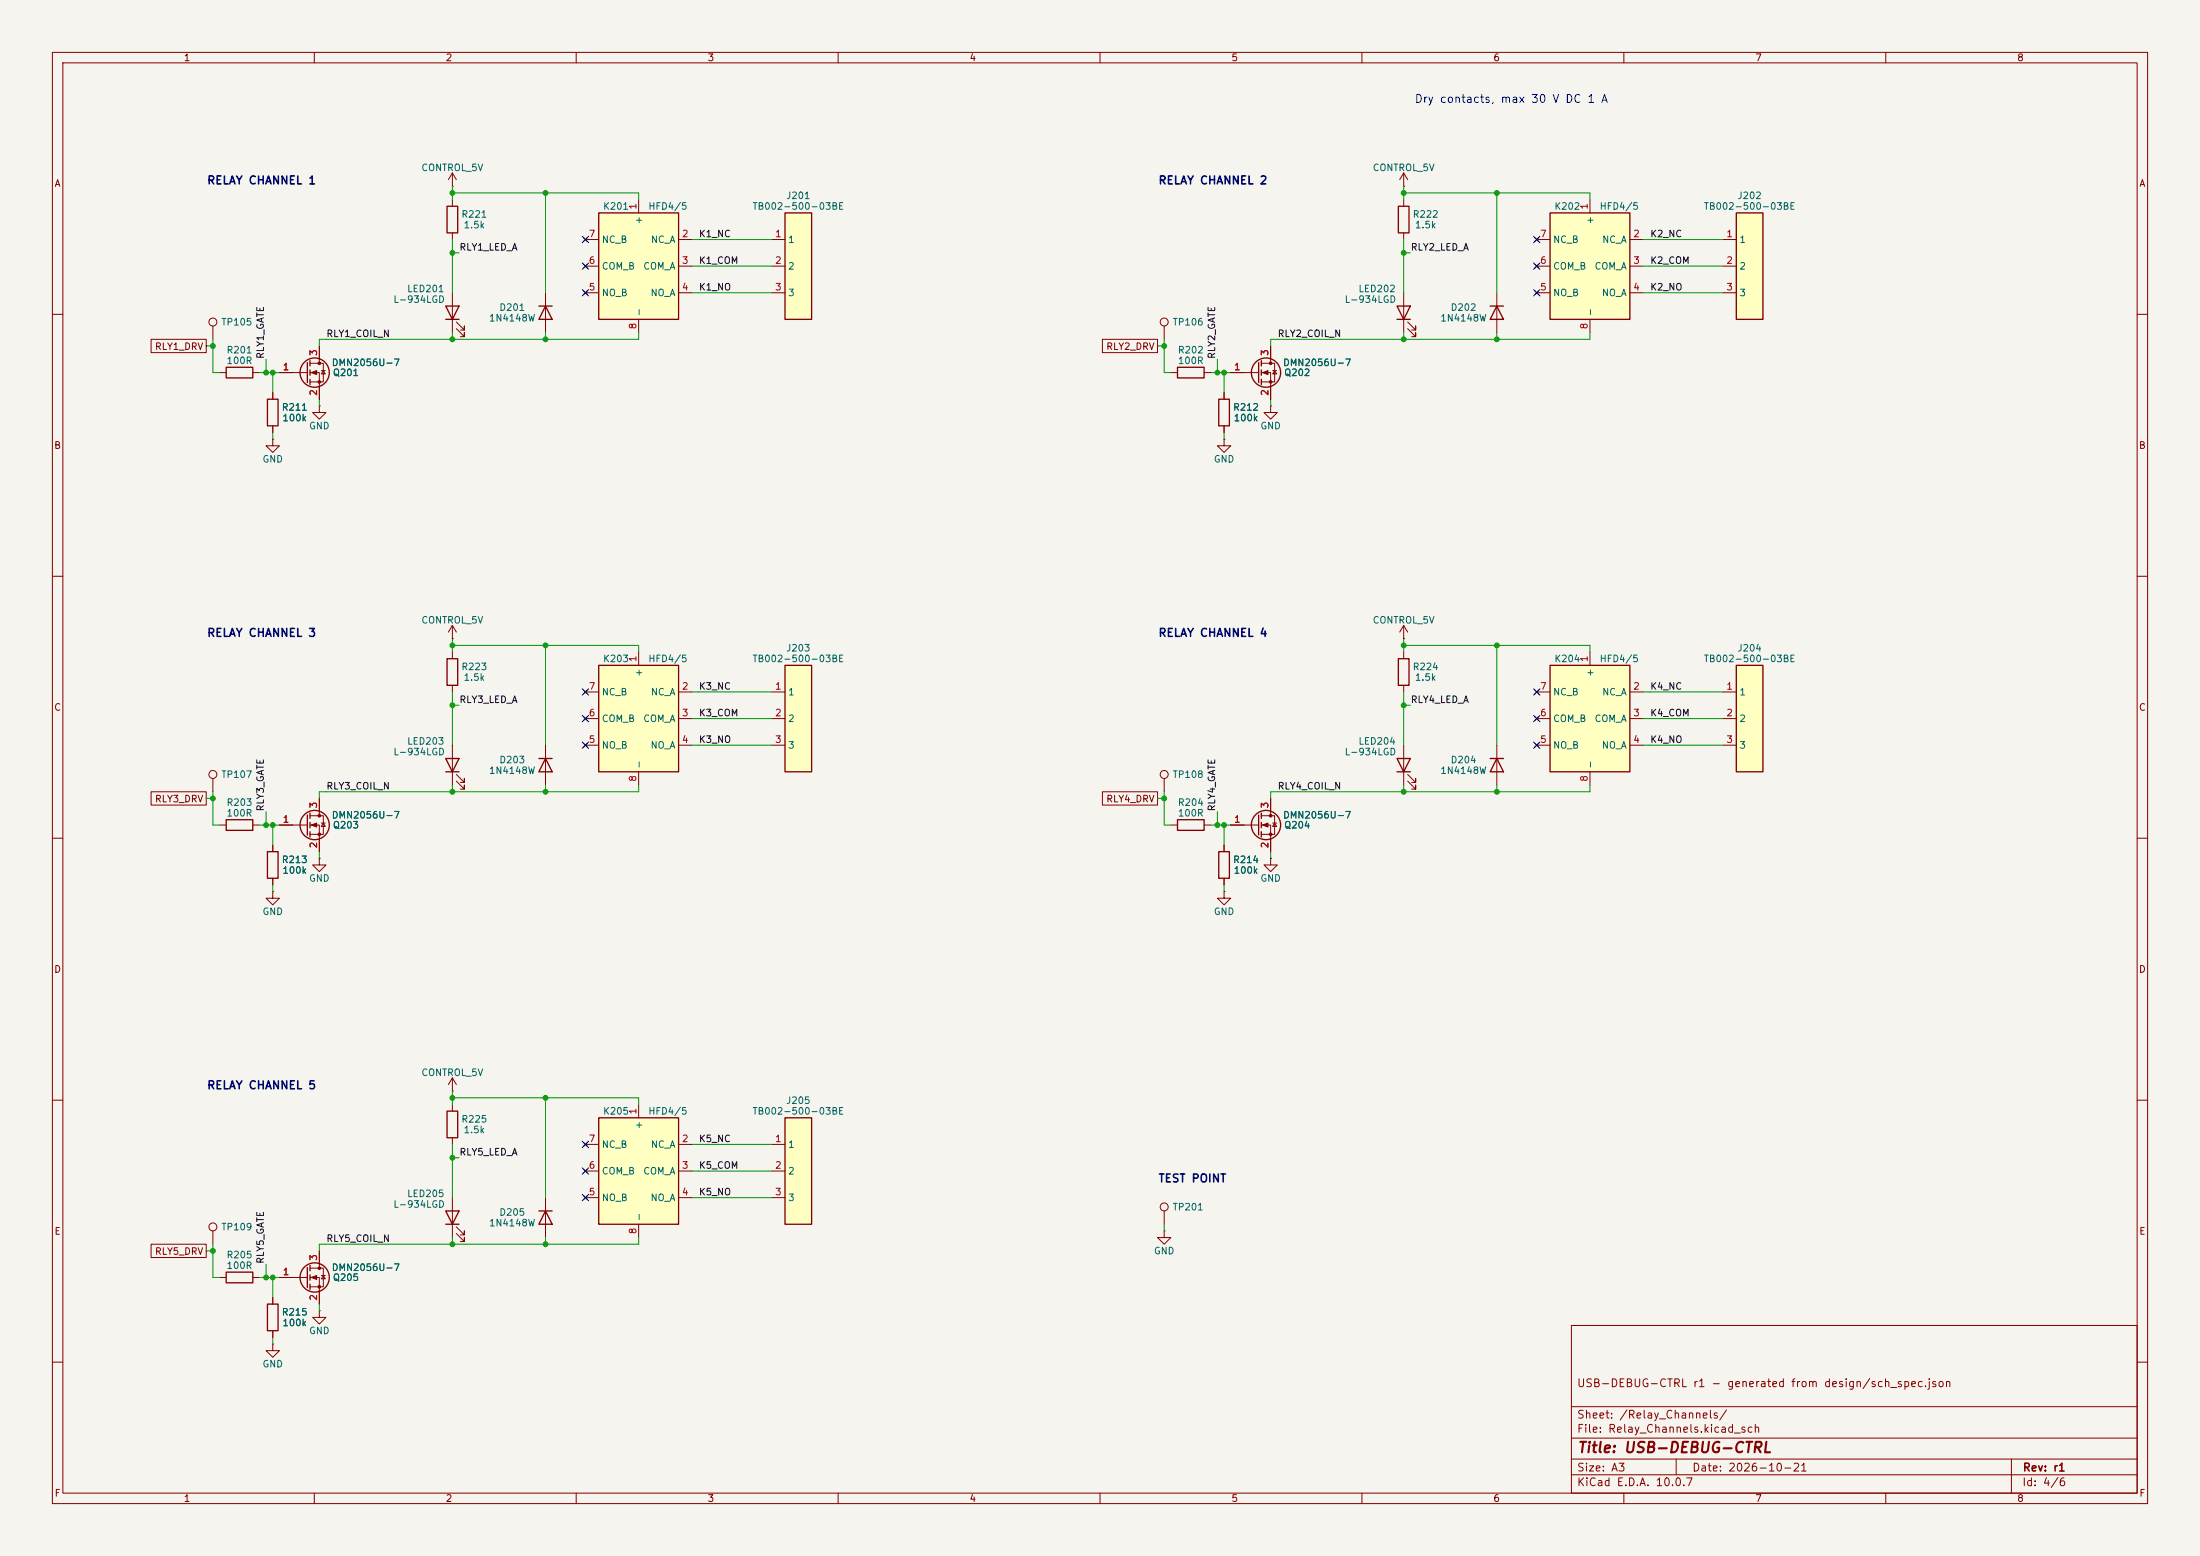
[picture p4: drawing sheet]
<svg xmlns="http://www.w3.org/2000/svg" width="420mm" height="297mm" viewBox="0 0 420 297" stroke-linecap="round" stroke-linejoin="round" font-family="sans-serif">
<path d="M0 0h420v297h-420z" fill="#f5f4ef" stroke="#f5f4ef" stroke-width=".19"/>
<g fill="none" stroke="#840000" stroke-width=".19">
<path d="M10 10h400v277h-400zM12 12h396v273h-396zM60 10v2M110 10v2M160 10v2M210 10v2M260 10v2M310 10v2M360 10v2M10 60h2M408 60h2M10 110h2"/>
<path d="M408 110h2M10 160h2M408 160h2M10 210h2M408 210h2M300 253h108v32h-108zM10 260h2M300 278.5h108M300 274.5h108M300 268.5h108M320 278.5v3M384 278.5v6.5"/>
<path d="M408 260h2M60 285v2M110 285v2M160 285v2M210 285v2M260 285v2M300 281.5h108M310 285v2M360 285v2"/>
</g>
<path d="M149.9 127h5v20.3h-5z" fill="#ffffc2"/>
<path d="M267 39.4h2v5.1h-2zM85.3 125.7h2.1v5.1h-2.1zM149.9 127h5v20.3h-5zM102.9 144.8h2.5M104.1 144.8l1.3 2.5h-2.5zM266.7 144.8h2.5l-1.2 2.5zM266.7 147.3h2.5" fill="none" stroke="#840000" stroke-width=".25"/>
<g fill="none" stroke="#840000" stroke-width=".19">
<path d="M268 38.1v1.3M268 44.5v1.2M52.1 83.8v1.3h1.2l-1.2 1.3-1.3-1.3h1.3M52.1 83.8h.1M86.4 119.4v2.5M86.4 119.4l-.8 1.3M86.4 119.4l.7 1.3M268 119.4l-.8 1.3M268 119.4l.7 1.3M268 119.4v2.5M86.4 121.9h.1M86.4 124.5v1.2"/>
<path d="M86.4 130.8v1.3M147.3 132.1h2.6M147.3 137.2h2.6M268 121.9h.1M40.6 148.6v2.5M104.1 142.2v7.7M147.3 142.2h2.6M268 142.2v7.7M268.7 149.1l1.6 1.5v-.7v.7h-.8M268.7 147.8l1.6 1.6v-.8v.8h-.8"/>
<circle cx="40.6" cy="147.8" r=".76"/>
</g>
<path d="M114.3 127h15.2v20.3h-15.2z" fill="#ffffc2"/>
<g fill="none" stroke="#840000" stroke-width=".25">
<path d="M85.1 58.4h2.5l-1.2 2.6zM284.5 58.4h2.5M285.7 58.4l1.3 2.6h-2.5zM51.1 76.2h2v5.1h-2zM85.1 61h2.5M114.3 127h15.2v20.3h-15.2zM85.1 144.8h2.5l-1.2 2.5zM85.1 147.3h2.5M224.8 156.5h5.1v2h-5.1zM240.3 155.6v3.8M240.8 155.2v1M240.8 157v1"/>
<path d="M240.8 158.8v1M284.5 144.8h2.5M285.7 144.8l1.3 2.5h-2.5zM232.7 162.6h2v5h-2zM85.3 212.1h2.1v5.1h-2.1zM85.1 231.1h2.5l-1.2 2.6zM85.1 233.7h2.5M102.9 231.1h2.5M104.1 231.1l1.3 2.6h-2.5zM51.1 248.9h2v5.1h-2zM58.7 241.9v3.8M59.2 241.6v1"/>
<path d="M59.2 243.3v1M59.2 245.1v1"/>
<circle cx="241.7" cy="157.5" r="2.79"/>
<circle cx="60.1" cy="243.8" r="2.79"/>
</g>
<g fill="none" stroke="#840000" stroke-width=".19">
<path d="M86.4 55.9v7.6M285.7 55.9v7.6M52.1 74.9v1.3M87.1 62.7l1.5 1.6v-.8v.8h-.7M87.1 61.5l1.5 1.5v-.8v.8h-.7M52.1 81.3v1.3M111.4 136.8l.7 .7M111.4 131.7l.7 .8M111.8 132.1h2.5M111.8 137.2h2.5M112.1 136.8l-.7 .7M112.1 131.7l-.7 .8"/>
<path d="M121.9 124.5v2.5M129.5 132.1h2.6M129.5 137.2h2.6M86.4 142.2v7.7M87.1 149.1l1.5 1.5v-.7v.7h-.7M87.1 147.8l1.5 1.6v-.8v.8h-.7M111.4 141.9l.7 .7M111.8 142.2h2.5M112.1 141.9l-.7 .7M121.9 147.3v2.6M129.5 142.2h2.6M222.2 148.6v2.5"/>
<path d="M223.5 157.5h1.3M229.9 157.5h1.2M234.9 157.5h5.4M240.8 155.7h2.5v3.6h-2.5M240.8 157.5h1.8v5.1M242.6 152.4v3.3M243 157.1h.7M243.3 157.1l.4 .6h-.7zM285.7 142.2v7.7M233.7 170.2v1.3h1.2l-1.2 1.2-1.3-1.2h1.3M233.7 170.2h.1M233.7 161.3v1.3"/>
<path d="M233.7 167.6v1.3M242.6 163.8v1.3h1.2l-1.2 1.3-1.3-1.3h1.3M242.6 163.8h.1M86.4 208.3h.1M86.4 205.7v2.6M86.4 210.8v1.3M86.4 217.2v1.2M86.4 205.7l-.8 1.3M86.4 205.7l.7 1.3M61 238.8v3.3M86.4 228.6v7.6M87.1 235.5l1.5 1.5v-.8v.8h-.7"/>
<path d="M87.1 234.2l1.5 1.5v-.8v.8h-.7M104.1 228.6v7.6M222.2 234.9v1.3h1.3l-1.3 1.3-1.2-1.3h1.2M222.2 234.9h.1M222.2 231.1v2.6M52.1 256.5v1.3h1.2l-1.2 1.3-1.3-1.3h1.3M52.1 256.5h.1M52.1 247.6v1.3M52.1 254v1.3M53.3 243.8h5.4M59.2 242.1h2.5v3.5h-2.5M59.2 243.8h1.8v5.1"/>
<path d="M61 250.2v1.3h1.2l-1.2 1.2-1.3-1.2h1.3M61 250.2h.1M61.3 243.5h.8M61.7 243.5l.4 .6h-.8z"/>
<circle cx="222.2" cy="147.8" r=".76"/>
<circle cx="222.2" cy="230.4" r=".76"/>
</g>
<g fill="#840000" stroke="#840000" stroke-width=".19">
<path d="M59.4 243.8l1.1-.3v.7z"/>
<path d="M241 157.5l1.1-.4v.8z"/>
<circle cx="61" cy="242.1" r=".25"/>
<circle cx="61" cy="245.6" r=".25"/>
<circle cx="242.6" cy="155.7" r=".25"/>
<circle cx="242.6" cy="159.3" r=".25"/>
</g>
<path d="M114.3 213.4h15.2v20.3h-15.2z" fill="#ffffc2"/>
<path d="M114.3 213.4h15.2v20.3h-15.2z" fill="none" stroke="#840000" stroke-width=".25"/>
<g fill="none" stroke="#840000" stroke-width=".19">
<path d="M111.4 218.1l.7 .7M111.8 218.4h2.5M112.1 218.1l-.7 .7M121.9 210.8v2.6M129.5 218.4h2.6M111.4 228.2l.7 .8M111.4 223.1l.7 .8M111.8 223.5h2.5M111.8 228.6h2.5M112.1 228.2l-.7 .8M112.1 223.1l-.7 .8M121.9 233.7v2.5"/>
<path d="M129.5 223.5h2.6M129.5 228.6h2.6"/>
</g>
<path d="M149.9 213.4h5v20.3h-5z" fill="#ffffc2"/>
<path d="M267 125.7h2v5.1h-2zM149.9 213.4h5v20.3h-5z" fill="none" stroke="#840000" stroke-width=".25"/>
<g fill="none" stroke="#840000" stroke-width=".19">
<path d="M268 35.6h.1M268 33l-.8 1.3M268 33l.7 1.3M268 33v2.6M222.2 62.2v2.6M268 124.5v1.2M268 130.8v1.3M147.3 218.4h2.6M147.3 223.5h2.6M147.3 228.6h2.6"/>
<circle cx="222.2" cy="61.5" r=".76"/>
</g>
<path d="M331.5 127h5v20.3h-5z" fill="#ffffc2"/>
<path d="M331.5 127h5v20.3h-5z" fill="none" stroke="#840000" stroke-width=".25"/>
<path d="M328.9 132.1h2.6M328.9 137.2h2.6M328.9 142.2h2.6" fill="none" stroke="#840000" stroke-width=".19"/>
<path d="M149.9 40.6h5v20.4h-5z" fill="#ffffc2"/>
<path d="M149.9 40.6h5v20.4h-5zM43.2 156.5h5.1v2h-5.1z" fill="none" stroke="#840000" stroke-width=".25"/>
<path d="M147.3 45.7h2.6M147.3 50.8h2.6M147.3 55.9h2.6M41.9 157.5h1.3M48.3 157.5h1.2" fill="none" stroke="#840000" stroke-width=".19"/>
<path d="M114.3 40.6h15.2v20.4h-15.2z" fill="#ffffc2"/>
<path d="M114.3 40.6h15.2v20.4h-15.2zM266.7 58.4h2.5l-1.2 2.6zM266.7 61h2.5" fill="none" stroke="#840000" stroke-width=".25"/>
<g fill="none" stroke="#840000" stroke-width=".19">
<path d="M121.9 38.1v2.5M111.4 55.5l.7 .8M111.4 50.4l.7 .8M111.4 45.3l.7 .8M111.8 45.7h2.5M111.8 50.8h2.5M111.8 55.9h2.5M112.1 55.5l-.7 .8M112.1 50.4l-.7 .8M112.1 45.3l-.7 .8M129.5 45.7h2.6M129.5 50.8h2.6"/>
<path d="M129.5 55.9h2.6M268 55.9v7.6M121.9 61v2.5M268.7 62.7l1.6 1.6v-.8v.8h-.8M268.7 61.5l1.6 1.5v-.8v.8h-.8M40.6 234.9v2.6"/>
<circle cx="40.6" cy="234.2" r=".76"/>
</g>
<path d="M331.5 40.6h5v20.4h-5z" fill="#ffffc2"/>
<path d="M102.9 58.4h2.5M104.1 58.4l1.3 2.6h-2.5zM331.5 40.6h5v20.4h-5zM232.7 76.2h2v5.1h-2zM51.1 162.6h2v5h-2z" fill="none" stroke="#840000" stroke-width=".25"/>
<g fill="none" stroke="#840000" stroke-width=".19">
<path d="M104.1 55.9v7.6M328.9 45.7h2.6M328.9 50.8h2.6M328.9 55.9h2.6M233.7 74.9v1.3M242.6 77.5v1.2h1.2l-1.2 1.3-1.3-1.3h1.3M242.6 77.5h.1M233.7 83.8v1.3h1.2l-1.2 1.3-1.3-1.3h1.3M233.7 83.8h.1M233.7 81.3v1.3M52.1 170.2v1.3h1.2l-1.2 1.2-1.3-1.2h1.3M52.1 170.2h.1"/>
<path d="M52.1 161.3v1.3M52.1 167.6v1.3M61 163.8v1.3h1.2l-1.2 1.3-1.3-1.3h1.3M61 163.8h.1"/>
</g>
<path d="M295.9 40.6h15.2v20.4h-15.2z" fill="#ffffc2"/>
<g fill="none" stroke="#840000" stroke-width=".25">
<path d="M295.9 40.6h15.2v20.4h-15.2zM58.7 69.2v3.8M59.2 68.8v1.1M59.2 70.6v1M59.2 72.4v1M224.8 70.1h5.1v2h-5.1z"/>
<circle cx="60.1" cy="71.1" r="2.79"/>
</g>
<g fill="none" stroke="#840000" stroke-width=".19">
<path d="M303.5 38.1v2.5M293 55.5l.8 .8M293 50.4l.8 .8M293 45.3l.8 .8M293.4 45.7h2.5M293.4 50.8h2.5M293.4 55.9h2.5M293.8 55.5l-.8 .8M293.8 50.4l-.8 .8M293.8 45.3l-.8 .8M311.1 45.7h2.6M311.1 50.8h2.6"/>
<path d="M311.1 55.9h2.6M53.3 71.1h5.4M59.2 69.3h2.5v3.6h-2.5M59.2 71.1h1.8v5.1M61 66v3.3M61.3 70.7h.8M61.7 70.7l.4 .7h-.8zM223.5 71.1h1.3M229.9 71.1h1.2M303.5 61v2.5"/>
</g>
<g fill="#840000" stroke="#840000" stroke-width=".19">
<path d="M59.4 71.1l1.1-.4v.8z"/>
<circle cx="61" cy="69.3" r=".25"/>
<circle cx="61" cy="72.9" r=".25"/>
</g>
<path d="M295.9 127h15.2v20.3h-15.2z" fill="#ffffc2"/>
<g fill="none" stroke="#840000" stroke-width=".25">
<path d="M85.3 39.4h2.1v5.1h-2.1zM43.2 70.1h5.1v2h-5.1zM240.3 69.2v3.8M240.8 68.8v1.1M240.8 70.6v1M240.8 72.4v1M295.9 127h15.2v20.3h-15.2zM58.7 155.6v3.8M59.2 155.2v1M59.2 157v1M59.2 158.8v1M43.2 242.8h5.1v2.1h-5.1z"/>
<circle cx="241.7" cy="71.1" r="2.79"/>
<circle cx="60.1" cy="157.5" r="2.79"/>
</g>
<g fill="none" stroke="#840000" stroke-width=".19">
<path d="M86.4 35.6h.1M86.4 33v2.6M86.4 38.1v1.3M86.4 33l-.8 1.3M86.4 33l.7 1.3M86.4 44.5v1.2M28.8 64.8h10.6v2.5h-10.6zM40.6 62.2v2.6M41.9 71.1h1.3M48.3 71.1h1.2M52.1 74.9v1.3M53.3 71.1h2.6"/>
<path d="M61 77.5v1.2h1.2l-1.2 1.3-1.3-1.3h1.3M61 77.5h.1M61 66v2.6M61 73.7v2.5M210.5 64.8h10.5v2.5h-10.5zM233.7 74.9v1.3M234.9 71.1h5.4M240.8 69.3h2.5v3.6h-2.5M240.8 71.1h1.8v5.1M242.6 66v3.3M243 70.7h.7M243.3 70.7l.4 .7h-.7z"/>
<path d="M52.1 81.3v1.3M233.7 81.3v1.3M293 136.8l.8 .7M293 131.7l.8 .8M293.4 132.1h2.5M293.4 137.2h2.5M293.8 136.8l-.8 .7M293.8 131.7l-.8 .8M303.5 124.5v2.5M311.1 132.1h2.6M311.1 137.2h2.6M28.8 151.1h10.6v2.6h-10.6z"/>
<path d="M53.3 157.5h5.4M59.2 155.7h2.5v3.6h-2.5M59.2 157.5h1.8v5.1M61 152.4v3.3M61.3 157.1h.8M61.7 157.1l.4 .6h-.8zM210.5 151.1h10.5v2.6h-10.5zM234.9 157.5h2.6M242.6 152.4v2.5M293 141.9l.8 .7M293.4 142.2h2.5M293.8 141.9l-.8 .7"/>
<path d="M303.5 147.3v2.6M311.1 142.2h2.6M52.1 161.3v1.3M52.1 167.6v1.3M233.7 161.3v1.3M233.7 167.6v1.3M242.6 160v2.6M28.8 237.5h10.6v2.5h-10.6zM61 238.8v2.5M41.9 243.8h1.3M48.3 243.8h1.2M52.1 247.6v1.3"/>
<path d="M52.1 254v1.3M53.3 243.8h2.6M61 246.4v2.5"/>
<circle cx="40.6" cy="61.5" r=".76"/>
</g>
<g fill="#840000" stroke="#840000" stroke-width=".19">
<path d="M241 71.1l1.1-.4v.8z"/>
<path d="M59.4 157.5l1.1-.4v.8z"/>
<circle cx="242.6" cy="69.3" r=".25"/>
<circle cx="242.6" cy="72.9" r=".25"/>
<circle cx="61" cy="155.7" r=".25"/>
<circle cx="61" cy="159.3" r=".25"/>
</g>
<g fill="none" stroke="#009600" stroke-width=".19">
<path d="M86.4 36.8h35.5v1.3M86.4 35.6v2.5M104.1 36.8v19.1M268 36.8h35.5v1.3M268 35.6v2.5M285.7 36.8v19.1M86.4 45.7v10.2M86.4 48.3h1.2M132.1 55.9h15.2M132.1 45.7h15.2M132.1 50.8h15.2M268 45.7v10.2"/>
<path d="M268 48.3h1.2M313.7 55.9h15.2M313.7 45.7h15.2M313.7 50.8h15.2M39.4 66h1.2M40.6 64.8v6.3h1.3M49.5 71.1h3.8M50.8 68.6v2.5M52.1 71.1v3.8M61 76.2v1.3M86.4 63.5v1.3M104.1 63.5v1.3"/>
<path d="M121.9 63.5v1.3h-60.9v1.2M221 66h1.2M222.2 64.8v6.3h1.3M231.1 71.1h3.8M232.4 68.6v2.5M233.7 71.1v3.8M242.6 76.2v1.3M268 63.5v1.3M285.7 63.5v1.3M303.5 63.5v1.3h-60.9v1.2M52.1 82.6v1.2M233.7 82.6v1.2"/>
<path d="M86.4 123.2h35.5v1.3M86.4 121.9v2.6M86.4 132.1v10.1M86.4 134.6h1.2M104.1 123.2v19M132.1 137.2h15.2M132.1 132.1h15.2M268 123.2h35.5v1.3M268 121.9v2.6M268 132.1v10.1M268 134.6h1.2M285.7 123.2v19"/>
<path d="M313.7 137.2h15.2M313.7 132.1h15.2M39.4 152.4h1.2M40.6 151.1v6.4h1.3M49.5 157.5h3.8M50.8 154.9v2.6M52.1 157.5v3.8M86.4 149.9v1.2M104.1 149.9v1.2M121.9 149.9v1.2h-60.9v1.3M132.1 142.2h15.2M221 152.4h1.2"/>
<path d="M222.2 151.1v6.4h1.3M231.1 157.5h3.8M232.4 154.9v2.6M233.7 157.5v3.8M268 149.9v1.2M285.7 149.9v1.2M303.5 149.9v1.2h-60.9v1.3M313.7 142.2h15.2M52.1 168.9v1.3M61 162.6v1.2M233.7 168.9v1.3M242.6 162.6v1.2"/>
<path d="M86.4 208.3v2.5M86.4 218.4v10.2M86.4 209.6h35.5v1.2M104.1 209.6v19M132.1 218.4h15.2M39.4 238.8h1.2M40.6 237.5v6.3h1.3M86.4 236.2v1.3M86.4 221h1.2M104.1 236.2v1.3M121.9 236.2v1.3h-60.9v1.3M132.1 223.5h15.2"/>
<path d="M132.1 228.6h15.2M222.2 233.7v1.2M49.5 243.8h3.8M50.8 241.3v2.5M52.1 243.8v3.8M52.1 255.3v1.2M61 248.9v1.3"/>
</g>
<g fill="none" stroke="#000084" stroke-width=".19">
<path d="M111.2 50.2l1.2 1.2M111.2 45.1l1.2 1.2M111.2 55.3l1.2 1.2M112.4 50.2l-1.2 1.2M112.4 45.1l-1.2 1.2M112.4 55.3l-1.2 1.2M292.8 45.1l1.2 1.2M292.8 55.3l1.2 1.2M292.8 50.2l1.2 1.2M294 45.1l-1.2 1.2M294 55.3l-1.2 1.2M294 50.2l-1.2 1.2"/>
<path d="M111.2 131.5l1.2 1.2M111.2 136.6l1.2 1.2M112.4 131.5l-1.2 1.2M112.4 136.6l-1.2 1.2M292.8 131.5l1.2 1.2M292.8 136.6l1.2 1.2M294 131.5l-1.2 1.2M294 136.6l-1.2 1.2M111.2 141.6l1.2 1.2M112.4 141.6l-1.2 1.2M292.8 141.6l1.2 1.2M294 141.6l-1.2 1.2"/>
<path d="M111.2 217.8l1.2 1.2M112.4 217.8l-1.2 1.2M111.2 222.9l1.2 1.2M111.2 228l1.2 1.2M112.4 222.9l-1.2 1.2M112.4 228l-1.2 1.2"/>
</g>
<g fill="#009600" stroke="#009600" stroke-width=".19">
<circle cx="40.6" cy="238.8" r=".46"/>
<circle cx="50.8" cy="243.8" r=".46"/>
<circle cx="52.1" cy="243.8" r=".46"/>
<circle cx="104.1" cy="151.1" r=".46"/>
<circle cx="104.1" cy="123.2" r=".46"/>
<circle cx="104.1" cy="237.5" r=".46"/>
<circle cx="104.1" cy="209.6" r=".46"/>
<circle cx="86.4" cy="237.5" r=".46"/>
<circle cx="86.4" cy="209.6" r=".46"/>
<circle cx="86.4" cy="221" r=".46"/>
<circle cx="40.6" cy="152.4" r=".46"/>
<circle cx="86.4" cy="123.2" r=".46"/>
<circle cx="86.4" cy="134.6" r=".46"/>
<circle cx="52.1" cy="71.1" r=".46"/>
<circle cx="50.8" cy="71.1" r=".46"/>
<circle cx="40.6" cy="66" r=".46"/>
<circle cx="86.4" cy="151.1" r=".46"/>
<circle cx="50.8" cy="157.5" r=".46"/>
<circle cx="52.1" cy="157.5" r=".46"/>
<circle cx="86.4" cy="64.8" r=".46"/>
<circle cx="86.4" cy="36.8" r=".46"/>
<circle cx="86.4" cy="48.3" r=".46"/>
<circle cx="104.1" cy="64.8" r=".46"/>
<circle cx="104.1" cy="36.8" r=".46"/>
<circle cx="268" cy="64.8" r=".46"/>
<circle cx="232.4" cy="71.1" r=".46"/>
<circle cx="233.7" cy="71.1" r=".46"/>
<circle cx="222.2" cy="66" r=".46"/>
<circle cx="268" cy="36.8" r=".46"/>
<circle cx="268" cy="48.3" r=".46"/>
<circle cx="285.7" cy="36.8" r=".46"/>
<circle cx="285.7" cy="123.2" r=".46"/>
<circle cx="268" cy="123.2" r=".46"/>
<circle cx="232.4" cy="157.5" r=".46"/>
<circle cx="233.7" cy="157.5" r=".46"/>
<circle cx="222.2" cy="152.4" r=".46"/>
<circle cx="268" cy="134.6" r=".46"/>
<circle cx="285.7" cy="151.1" r=".46"/>
<circle cx="268" cy="151.1" r=".46"/>
<circle cx="285.7" cy="64.8" r=".46"/>
</g>
<text font-size="2" fill="#840000" x="301" y="277.8">Title: USB-DEBUG-CTRL</text>
<text font-size="1.5" fill="#0000c2" x="269.9" y="20">Dry contacts, max 30 V DC 1 A</text>
<g font-size="1.5" fill="#000084">
<text x="39.4" y="35.6">RELAY CHANNEL 1</text>
<text x="221" y="35.6">RELAY CHANNEL 2</text>
<text x="39.4" y="121.9">RELAY CHANNEL 3</text>
<text x="221" y="121.9">RELAY CHANNEL 4</text>
<text x="39.4" y="208.3">RELAY CHANNEL 5</text>
<text x="221" y="226.1">TEST POINT</text>
</g>
<g font-size="1.5" fill="#840000">
<text x="300.9" y="265.1">USB-DEBUG-CTRL r1 - generated from design/sch_spec.json</text>
<text x="300.9" y="273.8">File: Relay_Channels.kicad_sch</text>
<text x="300.9" y="271.1">Sheet: /Relay_Channels/</text>
<text x="300.9" y="281.2">Size: A3</text>
<text x="322.9" y="281.2">Date: 2026-10-21</text>
<text x="386" y="281.2">Rev: r1</text>
<text x="300.9" y="284">KiCad E.D.A. 10.0.7</text>
<text x="385.9" y="284">Id: 4/6</text>
</g>
<g font-size="1.3" fill="#840000">
<text x="35" y="12">1</text>
<text x="85" y="12">2</text>
<text x="135" y="12">3</text>
<text x="185" y="12">4</text>
<text x="235" y="12">5</text>
<text x="285" y="12">6</text>
<text x="335" y="12">7</text>
<text x="385" y="12">8</text>
<text x="10.3" y="36">A</text>
<text x="408.3" y="36">A</text>
<text x="29.5" y="67.1">RLY1_DRV</text>
<text x="211.1" y="67.1">RLY2_DRV</text>
<text x="10.2" y="86">B</text>
<text x="408.2" y="86">B</text>
<text x="10.2" y="136">C</text>
<text x="408.2" y="136">C</text>
<text x="29.5" y="153.5">RLY3_DRV</text>
<text x="211.1" y="153.5">RLY4_DRV</text>
<text x="10.2" y="186">D</text>
<text x="408.2" y="186">D</text>
<text x="10.3" y="236">E</text>
<text x="29.5" y="239.8">RLY5_DRV</text>
<text x="408.3" y="236">E</text>
<text x="10.3" y="286">F</text>
<text x="35" y="287">1</text>
<text x="85" y="287">2</text>
<text x="135" y="287">3</text>
<text x="185" y="287">4</text>
<text x="235" y="287">5</text>
<text x="285" y="287">6</text>
<text x="335" y="287">7</text>
<text x="385" y="287">8</text>
<text x="408.3" y="286">F</text>
</g>
<g font-size="1.3" fill="#006464">
<text x="80.3" y="33">CONTROL_5V</text>
<text x="261.9" y="33">CONTROL_5V</text>
<text x="88" y="41.9">R221</text>
<text x="115" y="40.3">K201</text>
<text x="123.7" y="40.3">HFD4/5</text>
<text x="143.5" y="40.3">TB002-500-03BE</text>
<text x="150" y="38.3">J201</text>
<text x="269.6" y="41.9">R222</text>
<text x="296.6" y="40.3">K202</text>
<text x="305.3" y="40.3">HFD4/5</text>
<text x="325.1" y="40.3">TB002-500-03BE</text>
<text x="331.6" y="38.3">J202</text>
<text x="88.4" y="43.9">1.5k</text>
<text x="114.8" y="46.7">NC_B</text>
<text x="122.9" y="42.9" transform="rotate(-90 122.9 42.9)">+</text>
<text x="124.1" y="46.7">NC_A</text>
<text x="150.3" y="46.7">1</text>
<text x="270" y="43.9">1.5k</text>
<text x="296.4" y="46.7">NC_B</text>
<text x="304.5" y="42.9" transform="rotate(-90 304.5 42.9)">+</text>
<text x="305.8" y="46.7">NC_A</text>
<text x="332" y="46.7">1</text>
<text x="114.8" y="51.8">COM_B</text>
<text x="122.7" y="51.8">COM_A</text>
<text x="150.3" y="51.8">2</text>
<text x="296.4" y="51.8">COM_B</text>
<text x="304.3" y="51.8">COM_A</text>
<text x="332" y="51.8">2</text>
<text x="75" y="58.1">L-934LGD</text>
<text x="77.6" y="56.1">LED201</text>
<text x="95.2" y="59.6">D201</text>
<text x="114.8" y="56.8">NO_B</text>
<text x="124.1" y="56.8">NO_A</text>
<text x="150.3" y="56.8">3</text>
<text x="256.6" y="58.1">L-934LGD</text>
<text x="259.2" y="56.1">LED202</text>
<text x="276.8" y="59.6">D202</text>
<text x="296.4" y="56.8">NO_B</text>
<text x="305.7" y="56.8">NO_A</text>
<text x="332" y="56.8">3</text>
<text x="42.2" y="62.4">TP105</text>
<text x="93.2" y="61.7">1N4148W</text>
<text x="122.9" y="60.5" transform="rotate(-90 122.9 60.5)">-</text>
<text x="223.8" y="62.4">TP106</text>
<text x="274.9" y="61.7">1N4148W</text>
<text x="304.5" y="60.5" transform="rotate(-90 304.5 60.5)">-</text>
<text x="43.1" y="67.8">R201</text>
<text x="43.1" y="69.8">100R</text>
<text x="63.2" y="70.2">DMN2056U-7</text>
<text x="224.8" y="67.8">R202</text>
<text x="224.8" y="69.8">100R</text>
<text x="244.8" y="70.2">DMN2056U-7</text>
<text x="63.4" y="72.1">Q201</text>
<text x="245" y="72.1">Q202</text>
<text x="53.7" y="78.7">R211</text>
<text x="53.8" y="80.7">100k</text>
<text x="58.9" y="82.2">GND</text>
<text x="235.3" y="78.7">R212</text>
<text x="235.4" y="80.7">100k</text>
<text x="240.5" y="82.2">GND</text>
<text x="50" y="88.6">GND</text>
<text x="231.6" y="88.6">GND</text>
<text x="80.3" y="119.3">CONTROL_5V</text>
<text x="261.9" y="119.3">CONTROL_5V</text>
<text x="150" y="124.7">J203</text>
<text x="331.6" y="124.7">J204</text>
<text x="88" y="128.2">R223</text>
<text x="88.4" y="130.2">1.5k</text>
<text x="115" y="126.7">K203</text>
<text x="122.9" y="129.3" transform="rotate(-90 122.9 129.3)">+</text>
<text x="123.7" y="126.7">HFD4/5</text>
<text x="143.5" y="126.7">TB002-500-03BE</text>
<text x="269.6" y="128.2">R224</text>
<text x="270" y="130.2">1.5k</text>
<text x="296.6" y="126.7">K204</text>
<text x="304.5" y="129.3" transform="rotate(-90 304.5 129.3)">+</text>
<text x="305.3" y="126.7">HFD4/5</text>
<text x="325.1" y="126.7">TB002-500-03BE</text>
<text x="114.8" y="133">NC_B</text>
<text x="124.1" y="133">NC_A</text>
<text x="150.3" y="133">1</text>
<text x="296.4" y="133">NC_B</text>
<text x="305.8" y="133">NC_A</text>
<text x="332" y="133">1</text>
<text x="77.6" y="142.4">LED203</text>
<text x="114.8" y="143.2">NO_B</text>
<text x="114.8" y="138.1">COM_B</text>
<text x="122.7" y="138.1">COM_A</text>
<text x="124.1" y="143.2">NO_A</text>
<text x="150.3" y="138.1">2</text>
<text x="150.3" y="143.2">3</text>
<text x="259.2" y="142.4">LED204</text>
<text x="296.4" y="143.2">NO_B</text>
<text x="296.4" y="138.1">COM_B</text>
<text x="304.3" y="138.1">COM_A</text>
<text x="305.7" y="143.2">NO_A</text>
<text x="332" y="138.1">2</text>
<text x="332" y="143.2">3</text>
<text x="42.2" y="148.8">TP107</text>
<text x="75" y="144.5">L-934LGD</text>
<text x="93.2" y="148">1N4148W</text>
<text x="95.2" y="146">D203</text>
<text x="122.9" y="146.8" transform="rotate(-90 122.9 146.8)">-</text>
<text x="223.8" y="148.8">TP108</text>
<text x="256.6" y="144.5">L-934LGD</text>
<text x="274.9" y="148">1N4148W</text>
<text x="276.8" y="146">D204</text>
<text x="304.5" y="146.8" transform="rotate(-90 304.5 146.8)">-</text>
<text x="43.1" y="154.1">R203</text>
<text x="224.8" y="154.1">R204</text>
<text x="43.1" y="156.2">100R</text>
<text x="63.2" y="156.5">DMN2056U-7</text>
<text x="63.4" y="158.4">Q203</text>
<text x="224.8" y="156.2">100R</text>
<text x="244.8" y="156.5">DMN2056U-7</text>
<text x="245" y="158.4">Q204</text>
<text x="53.7" y="165">R213</text>
<text x="53.8" y="167.1">100k</text>
<text x="235.3" y="165">R214</text>
<text x="235.4" y="167.1">100k</text>
<text x="58.9" y="168.6">GND</text>
<text x="240.5" y="168.6">GND</text>
<text x="50" y="175">GND</text>
<text x="231.6" y="175">GND</text>
<text x="80.3" y="205.7">CONTROL_5V</text>
<text x="88" y="214.6">R225</text>
<text x="115" y="213.1">K205</text>
<text x="122.9" y="215.7" transform="rotate(-90 122.9 215.7)">+</text>
<text x="123.7" y="213.1">HFD4/5</text>
<text x="143.5" y="213.1">TB002-500-03BE</text>
<text x="150" y="211">J205</text>
<text x="88.4" y="216.6">1.5k</text>
<text x="114.8" y="219.4">NC_B</text>
<text x="124.1" y="219.4">NC_A</text>
<text x="150.3" y="219.4">1</text>
<text x="114.8" y="224.5">COM_B</text>
<text x="122.7" y="224.5">COM_A</text>
<text x="150.3" y="224.5">2</text>
<text x="75" y="230.8">L-934LGD</text>
<text x="77.6" y="228.8">LED205</text>
<text x="95.2" y="232.4">D205</text>
<text x="114.8" y="229.6">NO_B</text>
<text x="122.9" y="233.2" transform="rotate(-90 122.9 233.2)">-</text>
<text x="124.1" y="229.6">NO_A</text>
<text x="150.3" y="229.6">3</text>
<text x="223.8" y="231.3">TP201</text>
<text x="42.2" y="235.2">TP109</text>
<text x="93.2" y="234.4">1N4148W</text>
<text x="220.2" y="239.7">GND</text>
<text x="43.1" y="240.5">R205</text>
<text x="43.1" y="242.5">100R</text>
<text x="63.2" y="242.9">DMN2056U-7</text>
<text x="63.4" y="244.8">Q205</text>
<text x="53.7" y="251.4">R215</text>
<text x="53.8" y="253.4">100k</text>
<text x="58.9" y="255">GND</text>
<text x="50" y="261.3">GND</text>
</g>
<g font-size="1.3" fill="#a90000">
<text x="121.8" y="40.1" transform="rotate(-90 121.8 40.1)">1</text>
<text x="303.4" y="40.1" transform="rotate(-90 303.4 40.1)">1</text>
<text x="112.3" y="45.6">7</text>
<text x="130.1" y="45.6">2</text>
<text x="147.9" y="45.6">1</text>
<text x="293.9" y="45.6">7</text>
<text x="311.7" y="45.6">2</text>
<text x="329.5" y="45.6">1</text>
<text x="112.3" y="50.7">6</text>
<text x="130.1" y="50.7">3</text>
<text x="147.9" y="50.7">2</text>
<text x="293.9" y="50.7">6</text>
<text x="311.7" y="50.7">3</text>
<text x="329.5" y="50.7">2</text>
<text x="112.3" y="55.7">5</text>
<text x="130.1" y="55.7">4</text>
<text x="147.9" y="55.7">3</text>
<text x="293.9" y="55.7">5</text>
<text x="311.7" y="55.7">4</text>
<text x="329.5" y="55.7">3</text>
<text x="121.8" y="63" transform="rotate(-90 121.8 63)">8</text>
<text x="303.4" y="63" transform="rotate(-90 303.4 63)">8</text>
<text x="53.9" y="71">1</text>
<text x="60.8" y="68" transform="rotate(-90 60.8 68)">3</text>
<text x="235.5" y="71">1</text>
<text x="242.4" y="68" transform="rotate(-90 242.4 68)">3</text>
<text x="60.8" y="75.7" transform="rotate(-90 60.8 75.7)">2</text>
<text x="242.4" y="75.7" transform="rotate(-90 242.4 75.7)">2</text>
<text x="112.3" y="131.9">7</text>
<text x="121.8" y="126.5" transform="rotate(-90 121.8 126.5)">1</text>
<text x="130.1" y="131.9">2</text>
<text x="147.9" y="131.9">1</text>
<text x="293.9" y="131.9">7</text>
<text x="303.4" y="126.5" transform="rotate(-90 303.4 126.5)">1</text>
<text x="311.7" y="131.9">2</text>
<text x="329.5" y="131.9">1</text>
<text x="112.3" y="137">6</text>
<text x="130.1" y="137">3</text>
<text x="147.9" y="137">2</text>
<text x="293.9" y="137">6</text>
<text x="311.7" y="137">3</text>
<text x="329.5" y="137">2</text>
<text x="112.3" y="142.1">5</text>
<text x="130.1" y="142.1">4</text>
<text x="147.9" y="142.1">3</text>
<text x="293.9" y="142.1">5</text>
<text x="311.7" y="142.1">4</text>
<text x="329.5" y="142.1">3</text>
<text x="121.8" y="149.3" transform="rotate(-90 121.8 149.3)">8</text>
<text x="303.4" y="149.3" transform="rotate(-90 303.4 149.3)">8</text>
<text x="60.8" y="154.4" transform="rotate(-90 60.8 154.4)">3</text>
<text x="242.4" y="154.4" transform="rotate(-90 242.4 154.4)">3</text>
<text x="53.9" y="157.3">1</text>
<text x="235.5" y="157.3">1</text>
<text x="60.8" y="162" transform="rotate(-90 60.8 162)">2</text>
<text x="242.4" y="162" transform="rotate(-90 242.4 162)">2</text>
<text x="121.8" y="212.8" transform="rotate(-90 121.8 212.8)">1</text>
<text x="112.3" y="218.3">7</text>
<text x="130.1" y="218.3">2</text>
<text x="147.9" y="218.3">1</text>
<text x="112.3" y="223.4">6</text>
<text x="130.1" y="223.4">3</text>
<text x="147.9" y="223.4">2</text>
<text x="112.3" y="228.5">5</text>
<text x="130.1" y="228.5">4</text>
<text x="147.9" y="228.5">3</text>
<text x="121.8" y="235.7" transform="rotate(-90 121.8 235.7)">8</text>
<text x="53.9" y="243.7">1</text>
<text x="60.8" y="240.8" transform="rotate(-90 60.8 240.8)">3</text>
<text x="60.8" y="248.4" transform="rotate(-90 60.8 248.4)">2</text>
</g>
<g font-size="1.3" fill="#0f0f0f">
<text x="133.3" y="45.6">K1_NC</text>
<text x="314.9" y="45.6">K2_NC</text>
<text x="87.6" y="48.1">RLY1_LED_A</text>
<text x="133.3" y="50.7">K1_COM</text>
<text x="269.2" y="48.1">RLY2_LED_A</text>
<text x="314.9" y="50.7">K2_COM</text>
<text x="133.3" y="55.8">K1_NO</text>
<text x="314.9" y="55.8">K2_NO</text>
<text x="62.2" y="64.6">RLY1_COIL_N</text>
<text x="243.8" y="64.6">RLY2_COIL_N</text>
<text x="50.7" y="68.6" transform="rotate(-90 50.7 68.6)">RLY1_GATE</text>
<text x="232.3" y="68.6" transform="rotate(-90 232.3 68.6)">RLY2_GATE</text>
<text x="133.3" y="132">K3_NC</text>
<text x="314.9" y="132">K4_NC</text>
<text x="87.6" y="134.5">RLY3_LED_A</text>
<text x="133.3" y="137">K3_COM</text>
<text x="269.2" y="134.5">RLY4_LED_A</text>
<text x="314.9" y="137">K4_COM</text>
<text x="133.3" y="142.1">K3_NO</text>
<text x="314.9" y="142.1">K4_NO</text>
<text x="50.7" y="155" transform="rotate(-90 50.7 155)">RLY3_GATE</text>
<text x="62.2" y="151">RLY3_COIL_N</text>
<text x="232.3" y="155" transform="rotate(-90 232.3 155)">RLY4_GATE</text>
<text x="243.8" y="151">RLY4_COIL_N</text>
<text x="87.6" y="220.9">RLY5_LED_A</text>
<text x="133.3" y="218.3">K5_NC</text>
<text x="133.3" y="223.4">K5_COM</text>
<text x="133.3" y="228.5">K5_NO</text>
<text x="62.2" y="237.4">RLY5_COIL_N</text>
<text x="50.7" y="241.3" transform="rotate(-90 50.7 241.3)">RLY5_GATE</text>
</g>
</svg>
